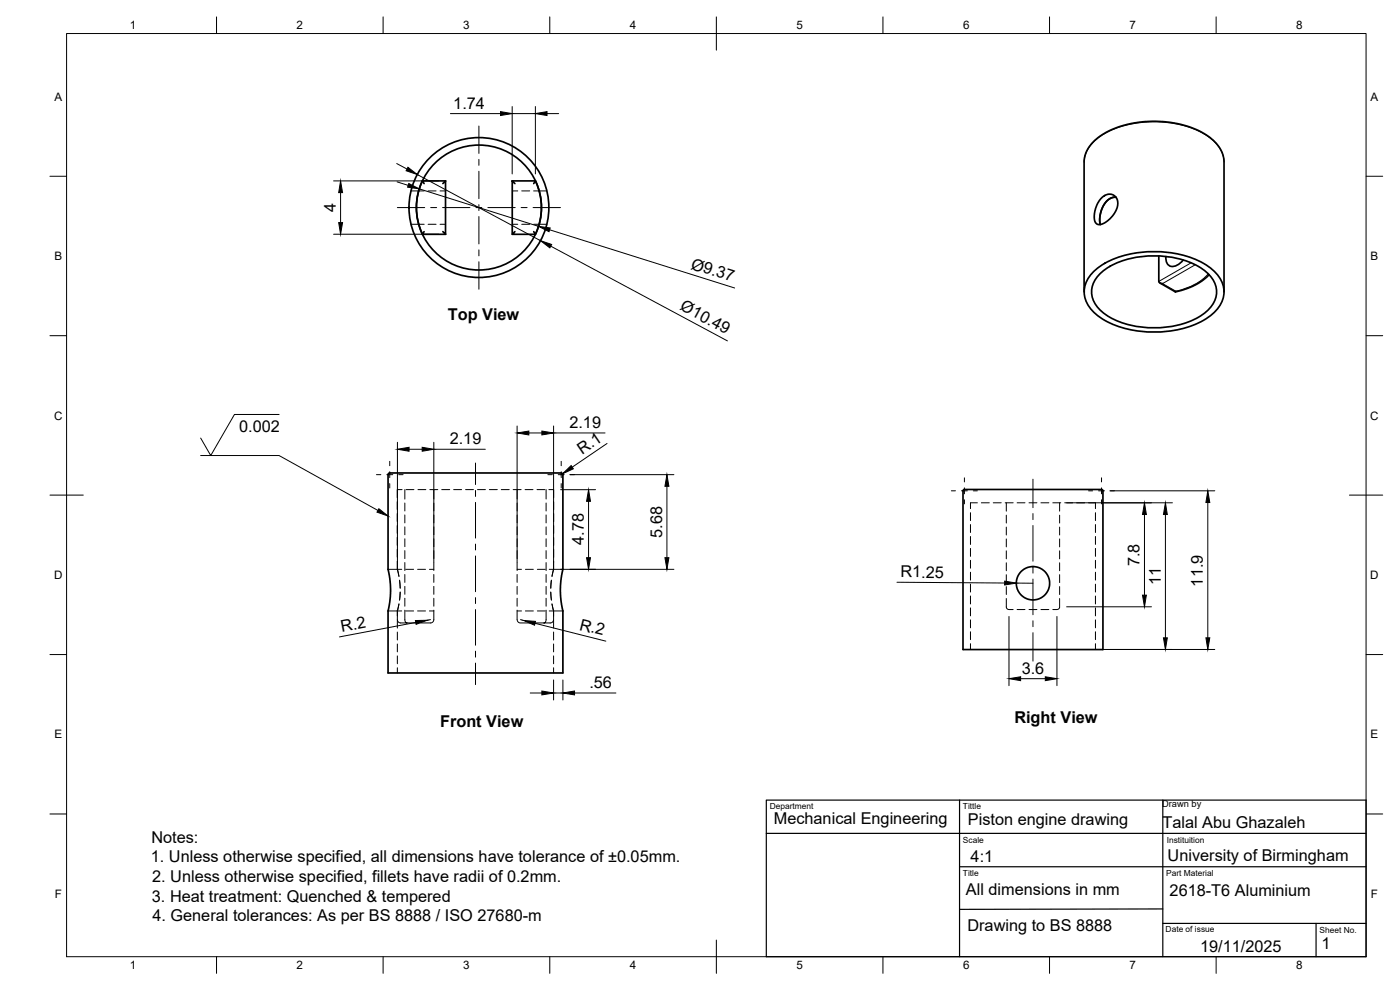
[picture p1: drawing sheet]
<svg xmlns="http://www.w3.org/2000/svg" width="420mm" height="297mm" viewBox="0 0 420 297" stroke-linecap="round" stroke-linejoin="round" font-family="sans-serif">
<!-- layer: Visible -->
<g fill="none" stroke="#000" stroke-width=".51">
<path d="M126.8 54.3a18.7 18.7 0 0 0 0 16M132.9 55.1l.8-.8v16l-.8-.8M133.7 54.3h-6.9l.5 .8M153.7 54.3h7M154.5 55.1l-.8-.8v16M160.7 54.3l-.5 .8M160.7 54.3a18.7 18.7 0 0 1 0 16M330.4 59.5l1.7-1.1h1.7l1.2 1 .5 1.8-.5 1.8-1.2 1.9-2.3 2-1.7 .5-.6-.2-.5-.5-.3-2 .7-2.9zM334.9 59.2l-1.1 .1-1 .5-1.6 1.9-1 2.9-.2 1.8 .2 1M127.3 69.5l-.5 .8h6.9M154.5 69.5l-.8 .8h7M160.2 69.5l.5 .8"/>
<path d="M347.8 76.8v7.6a1 1 0 0 0 1.1 .7M349.9 77a2.24 2.24 0 0 0 .9 2.6 2.24 2.24 0 0 0 2.7-.2l1.6-1.4M325.4 87.6v-39.3l.5-2.4 1-1.9 1.5-1.7 1.8-1.5 2.7-1.6 3.4-1.3 3-.8 6.3-.7 3.3 .1 3.5 .4 4 1 2.8 1 2.8 1.6 2 1.5 1.8 2 1 1.9 .5 2.4v39.3M327.8 81.9a24.7 24.7 0 0 1 16.8-6.4 28.5 28.5 0 0 1 19.3 5.4 8.1 8.1 0 0 1 0 13.3 29 29 0 0 1-21.1 5.3 24 24 0 0 1-15-6.3 7.8 7.8 0 0 1 0-11.3zM330.6 81.7a26.2 26.2 0 0 1 20-4.7 21 21 0 0 1 12.5 5.7 7.1 7.1 0 0 1-.9 10.7 26.2 26.2 0 0 1-20 4.7 21 21 0 0 1-12.6-5.7 7.1 7.1 0 0 1 1-10.7zM348.1 84.9l4.6 2.7 .2-.2M362.9 82.4l-1.8 1.6-2.5 1.6-3.5 1.4-2.3 .6M116.5 142.2l.5-.3h50.4a1.17 1.17 0 0 1 1.5 .5v28.4l-.5 2.8-.2 3 .1 3.4 .6 3.3v18.6h-52.4v-18.6l.5-2.7 .2-3.1-.1-3.4-.6-3.3zM289.4 146.9h41.2M289.4 146.9l-.4 .4v47.6h42v-47.6l-.4-.4"/>
<circle cx="143.7" cy="62.3" r="18.8"/>
<circle cx="143.7" cy="62.3" r="21"/>
<circle cx="310" cy="175" r="5"/>
</g>
<!-- layer: Hidden -->
<g fill="none" stroke="#000" stroke-width=".3">
<path d="M123.3 57.3h4M128.5 57.3h2.4M132.1 57.3h1.6M153.7 57.3h1.7M156.6 57.3h2.4M160.1 57.3h4M123.3 67.3h4M128.5 67.3h2.4M132.1 67.3h1.6M153.7 67.3h1.7M156.6 67.3h2.4M160.1 67.3h4"/>
<path d="M119.3 150.5v2.4M119.3 154.1v2.4M119.3 157.7v2.3M120.7 146.9h-1.4v2.4M121.5 146.9v2.8M121.5 150.9v2.4M121.5 154.5v2.4M121.5 158.1v2.4M121.9 146.9h2.3M125.4 146.9h2.4M129 146.9h2.4M130.2 146.9v2.8"/>
<path d="M130.2 150.9v2.4M130.2 154.5v2.4M130.2 158.1v2.4M132.6 146.9h2.4M136.1 146.9h2.4M139.7 146.9h2.4M143.3 146.9h2.4M146.9 146.9h2.3M150.4 146.9h2.4M154 146.9h2.4M155.2 146.9v2.8M155.2 150.9v2.4"/>
<path d="M155.2 154.5v2.4M155.2 158.1v2.4M157.6 146.9h2.4M161.2 146.9h2.3M163.9 146.9v2.8M163.9 150.9v2.4M163.9 154.5v2.4M163.9 158.1v2.4M164.7 146.9h1.4v2.4M166.1 150.5v2.4M166.1 154.1v2.4M166.1 157.7v2.3"/>
<path d="M291.3 153.8v2.4M291.3 157.4v2.4M293.3 150.9h-2v1.7M294.5 150.9h2.4M298.1 150.9h2.4M301.7 150.9h2.4M302 150.9v2.5M302 154.6v2.3M302 158.1v2.4M305.2 150.9h2.4M308.8 150.9h2.4M312.4 150.9h2.4"/>
<path d="M316 150.9h2.3M318 150.9v2.5M318 154.6v2.3M318 158.1v2.4M319.5 150.9h2.4M323.1 150.9h2.4M326.7 150.9h2.1v1.7M328.8 153.8v2.4M328.8 157.4v2.4M116.5 170.8h4.1M119.3 170.8l.4 2.2M119.3 170.8l.4 2.1"/>
<path d="M119.3 161.3v2.3M119.3 164.8v2.4M119.3 168.4v2.4M119.9 174.1l.2 2.4M119.9 174.1l.2 2.3M120.1 177.7l-.2 2.4M120.1 177.6l-.2 2.4M121.5 161.7v2.3M121.5 165.2v2.4M121.5 168.8v2.4M121.5 172.4v2.3M121.5 175.9v2.4"/>
<path d="M121.5 179.5v2.4M121.8 170.8h2.3M125.3 170.8h2.4M128.9 170.8h1.3M130.2 161.7v2.3M130.2 165.2v2.4M130.2 168.8v2.4M130.2 172.4v2.3M130.2 175.9v2.4M130.2 179.5v2.4M155.2 161.7v2.3M155.2 165.2v2.4"/>
<path d="M155.2 168.8v2.4M155.2 172.4v2.3M155.2 175.9v2.4M155.2 179.5v2.4M155.2 170.8h1.3M157.7 170.8h2.4M161.3 170.8h2.3M163.9 161.7v2.3M163.9 165.2v2.4M163.9 168.8v2.4M163.9 172.4v2.3M163.9 175.9v2.4"/>
<path d="M163.9 179.5v2.4M164.8 170.8h4.1M165.3 177.7l.2 2.4M165.3 177.6l.2 2.4M165.5 174.1l-.2 2.4M165.5 174.1l-.2 2.3M166.1 170.8l-.4 2.2M166.1 170.8l-.4 2.1M166.1 161.3v2.3M166.1 164.8v2.4M166.1 168.4v2.4M291.3 161v2.4"/>
<path d="M291.3 164.5v2.4M291.3 168.1v2.4M291.3 171.7v2.4M291.3 175.3v2.3M291.3 178.8v2.4M302 179.6l.1 2.9 .6 .4h1.4M302 161.7v2.4M302 165.3v2.4M302 168.9v2.3M302 172.4v2.4M302 176v2.4M318 179.6l-.1 2.9-.6 .4h-1.3"/>
<path d="M318 161.7v2.4M318 165.3v2.4M318 168.9v2.3M318 172.4v2.4M318 176v2.4M328.8 161v2.4M328.8 164.5v2.4M328.8 168.1v2.4M328.8 171.7v2.4M328.8 175.3v2.3M328.8 178.8v2.4M116.5 183.3h4.1"/>
<path d="M119.3 186.1v2.4M119.3 189.6v2.4M119.3 193.2v2.4M119.3 196.8v2.4M119.7 181.3l-.4 2M119.7 181.2l-.4 2.1M121.5 183.1v3.1l.3 .5 .4 .2h-1.9a1 1 0 0 1-1-1v-2.6M121.8 183.3h2.3M122.2 186.9h2.9M125.3 183.3h2.4M128.9 183.3h1.3M130.2 183.1v2.8a1 1 0 0 1-1 1h-2.9"/>
<path d="M155.2 183.1v2.8a1 1 0 0 0 1 1h2.9M155.2 183.3h1.3M157.7 183.3h2.4M160.3 186.9h2.9M161.3 183.3h2.3M163.9 183.1v3.1l-.3 .5-.4 .2h1.9a1 1 0 0 0 1-1v-2.6M164.8 183.3h4.1M165.7 181.2l.4 2.1M165.7 181.3l.4 2M166.1 183.3v1.6M166.1 186.1v2.4M166.1 189.6v2.4"/>
<path d="M166.1 193.2v2.4M166.1 196.8v2.4M291.3 182.4v2.4M291.3 186v2.4M291.3 189.6v2.3M291.3 193.1v1.8M305.2 182.9h2.4M308.8 182.9h2.4M312.4 182.9h2.4M328.8 182.4v2.4M328.8 186v2.4M328.8 189.6v2.3"/>
<path d="M328.8 193.1v1.8M119.3 200.3v1.6M166.1 200.3v1.6"/>
</g>
<!-- layer: Visible Narrow -->
<path d="M325.4 48.6a10.1 10.1 0 0 1 5.5-8.1 32.5 32.5 0 0 1 31 0 10.1 10.1 0 0 1 5.4 8.1M357.4 78.9l-9.6 5.5M358.7 79.4l-9.8 5.7 4 2.3M362.6 82.2a17.2 17.2 0 0 1-9.7 5.2" fill="none" stroke="#000" stroke-width=".3"/>
<!-- layer: BORDER -->
<g fill="none" stroke="#000" stroke-width=".3">
<path d="M20 10.1h390v276.9h-390zM65 5.1v5M115 5.1v5M165 5.1v5M215 5.1v10M265 5.1v5M315 5.1v5M365 5.1v5M15 52.9h5M410 52.9h5M15 100.7h5M410 100.7h5"/>
<path d="M15 148.6h10M405 148.6h10M15 196.4h5M410 196.4h5M15 244.2h5M410 244.2h5M65 287v5M115 287v5M165 287v5M215 282.1v9.9M265 287v5M315 287v5"/>
<path d="M365 287v5"/>
</g>
<!-- layer: FD_Dimensions -->
<g fill="none" stroke="#000" stroke-width=".3">
<path d="M135.2 34.1h15M153.7 32v20.2M153.7 34.1h7M160.7 32v20.2M164.2 34.1h3.5M100.1 54.3h31.5M102.2 57.8v9M119.1 49.1l3.1 1.6M119.2 54.6l3.3 1M125.2 52.4l37 19.8M125.8 56.7l35.8 11.2M100.1 70.3h31.5"/>
<path d="M165 68.9l55.5 17.5M165.3 73.9l53 28.4M119.3 132.7v36M122.8 134.8h3.9M130.2 132.7v36M130.2 134.8h15.4M155.2 127.8v40.9M158.7 129.9h3.9M166.1 127.8v40.9M166.1 129.9h15.5M182.2 133.1l-10.5 7.1M168.2 146.9h10.5"/>
<path d="M168.8 142.1l-.4 .3M171 142.4h31.2M176.6 150.4v16.9M200.2 145.9v21.4M320.1 150.9h31.8M333.1 147.3h31.5M343.5 154.4v24.2M349.8 154.4v37M362.5 150.8v40.6M168.2 170.8h34M269.2 174.7l32.3 .2M305 174.9l5 .1"/>
<path d="M124.8 186.8l-22.9 4.3M129.2 185.9l-1 .2M156.2 185.9l1 .3M160.6 187l21.2 5.4M302.8 185v20.7M317.2 185v20.7M320.1 182.1h25.5M330.9 194.9h33.7M159.1 207.9h3.5M166.1 204v6M166.1 207.9h2.8M168.9 204v6"/>
<path d="M172.4 207.9h12.4M306.3 203.6h7.4"/>
</g>
<g fill="#000" stroke="#000" stroke-width=".3">
<path d="M150.2 33.5l3.5 .6-3.5 .6zM160.7 34.1l3.5-.6v1.2zM102.2 54.3l.6 3.5h-1.2zM122.4 50.2l2.8 2.2-3.3-1.2zM122.7 55.1l3.1 1.6-3.5-.5zM101.6 66.8h1.2l-.6 3.5zM161.6 67.9l3.5 .5-.3 1.1zM162.2 72.2l3.4 1.1-.6 1.1zM119.3 134.8l3.5-.6v1.2zM126.7 134.2l3.5 .6-3.5 .6zM155.2 129.9l3.5-.6v1.2zM162.6 129.3l3.5 .6-3.5 .6z"/>
<path d="M168.8 142.1l2.6-2.4 .7 1zM176.6 146.9l.6 3.5h-1.2zM200.2 142.4l.5 3.5h-1.1zM343.5 150.9l.5 3.5h-1.1zM349.8 150.9l.5 3.5h-1.1zM362.5 147.3l.6 3.5h-1.2zM176 167.3h1.2l-.6 3.5zM199.6 167.3h1.1l-.5 3.5zM301.5 174.4l3.5 .5-3.5 .6zM342.9 178.6h1.1l-.5 3.5zM124.7 186.2l3.5-.1-3.3 1.2zM157.2 186.2l3.5 .2-.3 1.2z"/>
<path d="M349.2 191.4h1.1l-.5 3.5zM361.9 191.4h1.2l-.6 3.5zM162.6 207.3l3.5 .6-3.5 .6zM168.9 207.9l3.5-.6v1.2zM302.8 203.6l3.5-.5v1.1zM313.7 203.1l3.5 .5-3.5 .6z"/>
</g>
<!-- layer: TITLEBLOCK -->
<path d="M230 240.1h180v46.9h-180zM230 250h180M288 240.1v46.9M349 240.1v46.9M288 260.1h122M349 277.1h61M349 272.7l-61 .1M395 277.1v9.9" fill="none" stroke="#000" stroke-width=".36"/>
<!-- layer: Smart Centers -->
<g fill="none" stroke="#000" stroke-width=".3">
<path d="M143.7 37.8v8.2M143.7 47.8v1.8M143.7 51.4v8.2M119.3 62.3h8.2M129.2 62.3h1.8M132.8 62.3h8.2M142.8 62.3h1.8M143.7 61.4v1.8M143.7 65v8.2M143.7 75v1.8M143.7 78.5v8.3M146.4 62.3h8.2"/>
<path d="M156.4 62.3h1.8M160 62.3h8.2M117 138.4v1.3M142.7 138.9v6.5M168.4 138.4v1.3M113 142.4h1.3M116.1 142.4h1.8M117 141.5v1.8M117 145.1v1.3M119.7 142.4h1.3M142.7 147.2v1.8M142.7 150.7v10.7"/>
<path d="M164.4 142.4h1.4M167.5 142.4h1.8M168.4 141.5v1.8M168.4 145.1v1.3M171.1 142.4h1.3M285.5 147.3h1.2M288.5 147.3h1.8M289.4 143.4v1.2M289.4 146.4v1.8M289.4 150v1.2M292.1 147.3h1.2M310 143.8v8.5"/>
<path d="M310 154.1v1.8M310 157.7v10.7M326.7 147.3h1.2M329.7 147.3h1.8M330.6 143.4v1.2M330.6 146.4v1.8M330.6 150v1.2M333.3 147.3h1.2M142.7 163.2v1.8M142.7 166.8v10.7M142.7 179.3v1.8M310 170.2v1.8"/>
<path d="M310 173.7v10.8M142.7 182.9v10.7M142.7 195.4v1.8M142.7 199v6.4M310 186.3v1.7M310 189.8v8.6"/>
</g>
<path d="M60.2 136.7h23.6l29.6 16.4M83.8 124.4h-13.4l-7.2 12.3-3-5.3" fill="none" stroke="#000" stroke-width=".3"/>
<path d="M113.7 152.6l2.8 2.2-3.4-1.1z" fill="#000" stroke="#000" stroke-width=".3"/>
<g font-size="4.9">
<text x="136" y="32.7">1.74</text>
<text x="100.8" y="63.5" transform="rotate(-90 100.8 63.5)">4</text>
<text x="207.1" y="80.6" transform="rotate(17 207.1 80.6)">Ø9.37</text>
<text x="203.9" y="92.8" transform="rotate(28 203.9 92.8)">Ø10.49</text>
<text x="134.4" y="96">Top View</text>
<text x="71.8" y="129.6">0.002</text>
<text x="170.9" y="128.4">2.19</text>
<text x="135" y="133.3">2.19</text>
<text x="174.7" y="136.5" transform="rotate(-34 174.7 136.5)">R.1</text>
<text x="198.7" y="161.4" transform="rotate(-90 198.7 161.4)">5.68</text>
<text x="175.2" y="163.5" transform="rotate(-90 175.2 163.5)">4.78</text>
<text x="270.2" y="173.2">R1.25</text>
<text x="342" y="169.9" transform="rotate(-90 342 169.9)">7.8</text>
<text x="348.4" y="175.4" transform="rotate(-90 348.4 175.4)">11</text>
<text x="361" y="176" transform="rotate(-90 361 176)">11.9</text>
<text x="102.6" y="189.6" transform="rotate(-11 102.6 189.6)">R.2</text>
<text x="173.7" y="188.9" transform="rotate(14 173.7 188.9)">R.2</text>
<text x="306.6" y="202.2">3.6</text>
<text x="176.9" y="206.5">.56</text>
<text x="132.1" y="218.1">Front View</text>
<text x="304.4" y="216.9">Right View</text>
<text x="232.2" y="247.3">Mechanical Engineering</text>
<text x="290.5" y="247.6">Piston engine drawing</text>
<text x="348.9" y="248.3">Talal Abu Ghazaleh</text>
<text x="45.4" y="252.9">Notes:</text>
<text x="45.3" y="258.7">1. Unless otherwise specified, all dimensions have tolerance of ±0.05mm.</text>
<text x="291.3" y="258.6">4:1</text>
<text x="350.4" y="258.4">University of Birmingham</text>
<text x="45.7" y="264.6">2. Unless otherwise specified, fillets have radii of 0.2mm.</text>
<text x="289.9" y="268.6">All dimensions in mm</text>
<text x="351" y="268.8">2618-T6 Aluminium</text>
<text x="45.6" y="270.5">3. Heat treatment: Quenched &amp; tempered</text>
<text x="45.7" y="276.4">4. General tolerances: As per BS 8888 / ISO 27680-m</text>
<text x="290.3" y="279.5">Drawing to BS 8888</text>
<text x="360.2" y="285.7">19/11/2025</text>
<text x="396.6" y="284.7">1</text>
</g>
<g font-size="3.5">
<text x="39" y="8.8">1</text>
<text x="89" y="8.8">2</text>
<text x="139" y="8.8">3</text>
<text x="189" y="8.8">4</text>
<text x="239" y="8.8">5</text>
<text x="289" y="8.8">6</text>
<text x="339" y="8.8">7</text>
<text x="389" y="8.8">8</text>
<text x="16.3" y="30.2">A</text>
<text x="411.3" y="30.2">A</text>
<text x="16.3" y="78">B</text>
<text x="411.3" y="78">B</text>
<text x="16.2" y="125.9">C</text>
<text x="411.2" y="125.9">C</text>
<text x="16.2" y="173.7">D</text>
<text x="411.2" y="173.7">D</text>
<text x="16.3" y="221.6">E</text>
<text x="411.3" y="221.6">E</text>
<text x="16.4" y="269.4">F</text>
<text x="411.4" y="269.4">F</text>
<text x="39" y="290.8">1</text>
<text x="89" y="290.8">2</text>
<text x="139" y="290.8">3</text>
<text x="189" y="290.8">4</text>
<text x="239" y="290.8">5</text>
<text x="289" y="290.8">6</text>
<text x="339" y="290.8">7</text>
<text x="389" y="290.8">8</text>
</g>
<text font-size="2.8" x="348.8" y="242">Drawn by</text>
<g font-size="2.5">
<text x="231" y="242.9">Department</text>
<text x="289" y="242.9">Tittle</text>
<text x="289" y="252.8">Scale</text>
<text x="350.2" y="252.9">Instituition</text>
<text x="289" y="262.9">Title</text>
<text x="350" y="262.9">Part Material</text>
<text x="349.8" y="279.7">Date of issue</text>
<text x="396" y="279.9">Sheet No.</text>
</g>
</svg>
